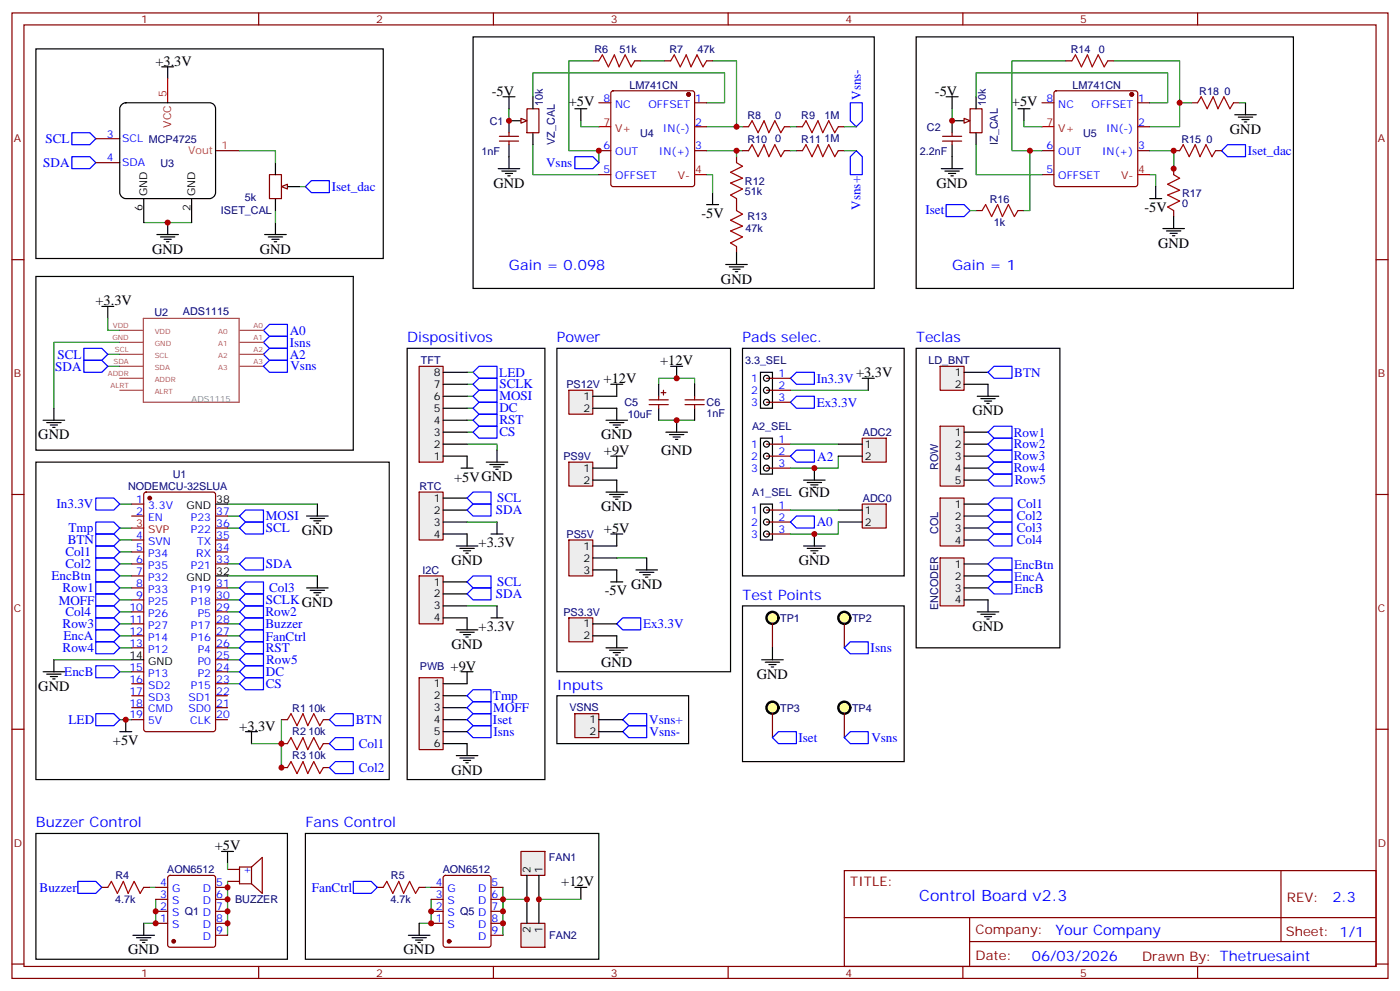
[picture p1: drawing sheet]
<svg xmlns="http://www.w3.org/2000/svg" width="412mm" height="292mm" viewBox="0 0 412 292" stroke-linecap="round" stroke-linejoin="round" font-family="sans-serif">
<g fill="none" stroke="#870000" stroke-width=".35">
<path d="M3.5 3.8h405.4v284.3h-405.4zM7.1 7.3h398.2v277.3h-398.2zM76.2 3.8v3.5M145.3 3.8v3.5M214.5 3.8v3.5M283.6 3.8v3.5M352.8 3.8v3.5M3.5 76.5h3.6M405.3 76.5h3.6M3.5 145.6h3.6M405.3 145.6h3.6M3.5 214.8h3.6"/>
<path d="M82.9 219h1.8M95.2 219h1.8M405.3 214.8h3.6M82.9 226.1h1.8M95.2 226.1h1.8M248.7 256.4h156.6v28.2h-156.6zM377.3 256.4v20.9M248.7 270.2h156.5M285.6 277.3h119.6M285.6 270.2v14.2M3.5 283.9h3.6M76.2 284.6v3.5"/>
<path d="M145.3 284.6v3.5M214.5 284.6v3.5M283.6 284.6v3.5M352.8 284.6v3.5M405.3 283.9h3.6"/>
</g>
<path d="M90 55l1.7-1.8h5.3v3.5h-5.3zM361.6 42.6h5.3v3.5h-5.3l-1.8-1.7zM278.7 60.3h5.3l1.8 1.7-1.8 1.8h-5.3zM139.3 169.6h5.3v3.5h-5.3l-1.7-1.7zM139.3 173.1h5.3v3.6h-5.3l-1.7-1.8zM98.8 217.2h5.3v3.6h-5.3l-1.8-1.8zM98.8 224.3h5.3v3.5h-5.3l-1.8-1.7z" fill="none" stroke="#00f" stroke-width=".35"/>
<path d="M328.1 17.9h19.4v19.4h-8.8" fill="none" stroke="#008700" stroke-width=".35"/>
<path d="M84.7 219l1-1.8 1.8 3.6 1.8-3.6 1.4 3.6 1.7-3.6 1.8 3.6 1-1.8M84.7 226.1l1-1.8 1.8 3.5 1.8-3.5 1.4 3.5 1.7-3.5 1.8 3.5 1-1.7" fill="none" stroke="#a10000" stroke-width=".35"/>
<path d="M134.4 185.5h6.4M135.5 186.2h4.2M136.5 186.9h2.1M137.2 187.6h.7M137.6 182v3.5" fill="none" stroke="#000" stroke-width=".35"/>
<path d="M123.5 169.6h7v14.1h-7z" fill="#ededed" stroke="#870000" stroke-width=".35"/>
<g fill="none" stroke="#000" stroke-width=".35">
<path d="M224 109.6h3.5v10.6h-3.5zM254 111.4h3.5M255.8 111.4v3.5M144.6 157.3h3.6M146.4 153.7v3.6M130.5 171.4h7.1M130.5 174.9h7.1M130.5 178.4h7.1M146.4 178.4v3.6M130.5 182h7.1M144.6 182h3.6M178.5 190.8h6.4"/>
<path d="M179.6 191.5h4.2M180.6 192.2h2.1M181.3 192.9h.7M181.7 187.3v3.5"/>
<circle cx="225.8" cy="118.5" r=".88"/>
<circle cx="225.8" cy="111.4" r=".88"/>
<circle cx="225.8" cy="114.9" r=".88"/>
</g>
<path d="M232.8 114.9h23M35.3 148.4h3.5M137.6 178.4h8.8M35.3 211.9h3.5" fill="none" stroke="#008700" stroke-width=".35"/>
<path d="M232.8 118.5l1.8-1.8h5.3v3.5h-5.3zM232.8 111.4l1.8-1.8h5.3v3.6h-5.3zM28.2 146.7h5.3l1.8 1.7-1.8 1.8h-5.3zM183.4 182h5.3v3.5h-5.3l-1.7-1.8z" fill="none" stroke="#00f" stroke-width=".35"/>
<path d="M225.8 111.4h7M225.8 114.9h7M225.8 118.5h7" fill="none" stroke="#870000" stroke-width=".35"/>
<path d="M167.6 182h7v7h-7z" fill="#ededed" stroke="#870000" stroke-width=".35"/>
<path d="M174.6 183.7h7.1M174.6 187.3h7.1" fill="none" stroke="#000" stroke-width=".35"/>
<path d="M139.3 109.6l1.8-1.7h5.3v3.5h-5.3zM28.2 174.9h5.3l1.8 1.8-1.8 1.7h-5.3zM28.2 210.2h5.3l1.8 1.7-1.8 1.8h-5.3z" fill="none" stroke="#00f" stroke-width=".35"/>
<path d="M137.6 109.6h1.7M137.6 113.2h1.7M137.6 116.7h1.7M137.6 130.8h8.8v1.8M137.6 120.2h1.7M137.6 123.8h1.7M137.6 127.3h1.7" fill="none" stroke="#008700" stroke-width=".35"/>
<path d="M123.5 107.9h7v28.2h-7z" fill="#ededed" stroke="#870000" stroke-width=".35"/>
<path d="M130.5 116.7h7.1M130.5 113.2h7.1M130.5 109.6h7.1M130.5 134.3h7.1M130.5 130.8h7.1M130.5 127.3h7.1M130.5 123.8h7.1M130.5 120.2h7.1" fill="none" stroke="#000" stroke-width=".35"/>
<path d="M276.9 107.9h7.1v7h-7.1z" fill="#ededed" stroke="#870000" stroke-width=".35"/>
<path d="M284 109.6h7M284 113.2h7" fill="none" stroke="#000" stroke-width=".35"/>
<path d="M254 148.4h7.1v7.1h-7.1z" fill="#ededed" stroke="#870000" stroke-width=".35"/>
<path d="M246.9 150.2h7.1M246.9 153.7h7.1" fill="none" stroke="#000" stroke-width=".35"/>
<path d="M181.7 164.3h8.8" fill="none" stroke="#008700" stroke-width=".35"/>
<path d="M167.6 136.1h7v7.1h-7z" fill="#ededed" stroke="#870000" stroke-width=".35"/>
<path d="M174.6 137.9h7.1M174.6 141.4h7.1" fill="none" stroke="#000" stroke-width=".35"/>
<path d="M167.6 159h7v10.6h-7z" fill="#ededed" stroke="#870000" stroke-width=".35"/>
<path d="M174.6 160.8h7.1M174.6 164.3h7.1M174.6 167.9h7.1" fill="none" stroke="#000" stroke-width=".35"/>
<path d="M137.6 153.7h8.8" fill="none" stroke="#008700" stroke-width=".35"/>
<path d="M276.9 146.7h7.1v14.1h-7.1z" fill="#ededed" stroke="#870000" stroke-width=".35"/>
<path d="M284 148.4h7M284 152h7M284 155.5h7M284 159h7" fill="none" stroke="#000" stroke-width=".35"/>
<path d="M123.5 144.9h7v14.1h-7z" fill="#ededed" stroke="#870000" stroke-width=".35"/>
<path d="M130.5 146.7h7.1M130.5 150.2h7.1M130.5 153.7h7.1M130.5 157.3h7.1" fill="none" stroke="#000" stroke-width=".35"/>
<path d="M276.9 164.3h7.1v14.1h-7.1z" fill="#ededed" stroke="#870000" stroke-width=".35"/>
<path d="M284 166.1h7M284 169.6h7M284 173.1h7M284 176.7h7" fill="none" stroke="#000" stroke-width=".35"/>
<path d="M276.9 125.5h7.1v17.7h-7.1z" fill="#ededed" stroke="#870000" stroke-width=".35"/>
<g fill="none" stroke="#000" stroke-width=".35">
<path d="M149.9 35.6v3.5M284 35.6h-3.5v3.5M287.5 28.5v3.5M287.5 39.1v3.5M149.9 42.6v3.5M280.5 42.6v3.5M224 129h3.5v10.6h-3.5zM284 127.3h7M284 130.8h7M284 134.3h7M284 137.9h7M224 148.4h3.5v10.6h-3.5z"/>
<path d="M284 141.4h7"/>
<circle cx="225.8" cy="134.3" r=".88"/>
<circle cx="225.8" cy="130.8" r=".88"/>
<circle cx="225.8" cy="137.9" r=".88"/>
<circle cx="225.8" cy="150.2" r=".88"/>
<circle cx="225.8" cy="157.3" r=".88"/>
<circle cx="225.8" cy="153.7" r=".88"/>
</g>
<g fill="none" stroke="#870000" stroke-width=".35">
<path d="M149.9 39.1v1M280.5 39.1v1M285.8 32h3.5v7.1h-3.5zM306.9 30.3h3.5M310.7 26.9l.4-.2h23.3l.5 .2 .2 .5v26.9l-.2 .5-.5 .2h-23.3l-.4-.3-.3-.4v-26.9zM335.1 30.3h3.6M335.1 37.3h3.6M147.1 41.6h5.7M147.1 40.1h5.7M149.9 41.6v1M277.6 41.6h5.7M277.6 40.1h5.7"/>
<path d="M280.5 41.6v1M306.9 44.4h3.5M306.9 51.4h3.5M335.1 44.4h3.6M225.8 130.8h7M225.8 134.3h7M225.8 137.9h7M225.8 150.2h7M225.8 153.7h7M225.8 157.3h7"/>
</g>
<path d="M338.7 51.4h1.7v3.6M232.8 130.8h14.1M232.8 150.2h14.1" fill="none" stroke="#008700" stroke-width=".35"/>
<circle cx="333.4" cy="27.8" r=".53" fill="#870000" stroke="#870000" stroke-width=".35"/>
<path d="M306.9 37.3h3.5M335.1 51.4h3.6" fill="none" stroke="#f00" stroke-width=".35"/>
<path d="M284 34.9l1.8 .7-1.8 .7z" fill="#f0f0f0" stroke="#870000" stroke-width=".35"/>
<g fill="none" stroke="#008700" stroke-width=".35">
<path d="M188.7 17.9h7.1M209.9 17.9h7.1v19.4h1.7M314 17.9h-15.9v26.5h8.8M208.1 37.3h8.9M280.5 32v3.6M287.5 28.5v-7.1h56.5v8.9h-5.3M301.6 35.6v1.7h5.3M88.2 55h1.8M208.1 44.4h10.6M287.5 42.6v8.8h19.4M338.7 44.4h7v5.3M246.9 134.3v3.6h-14.1"/>
<path d="M35.3 155.5h3.5M246.9 153.7v3.6h-14.1M35.3 169.6h3.5M35.3 173.1h3.5M35.3 166.1h3.5M35.3 162.6h3.5M67 169.6h26.5M67 173.1h3.6M15.9 194.3h22.9M35.3 190.8h3.5M35.3 183.7h3.5M35.3 180.2h3.5"/>
<path d="M35.3 187.3h3.5M35.3 197.8h3.5M67 194.3h3.6M67 180.2h3.6M67 254.3v1.7M67 259.6v15.8M44.1 261.3h1.8M45.9 264.9v7h-3.6"/>
</g>
<g fill="none" stroke="#000" stroke-width=".35">
<path d="M269.9 10.9h111.1v74h-111.1zM278.7 28.5h3.5M280.5 28.5v3.5M299.9 32h3.5M301.6 32v3.6M146.8 49.7h6.3M147.8 50.4h4.2M148.9 51.1h2.1M149.6 51.8h.7M149.9 46.1v3.6M277.3 49.7h6.3M278.3 50.4h4.3"/>
<path d="M279.4 51.1h2.1M280.1 51.8h.7M280.5 46.1v3.6M338.7 58.5h3.5M340.4 55v3.5M287.9 116.7h6.3M288.9 117.4h4.3M290 118.1h2.1M290.7 118.8h.7M291 113.2v3.5M10.6 136.1h104.1v93.5h-104.1zM239.9 137.9v3.5"/>
<path d="M236.7 141.4h6.4M237.8 142.1h4.2M238.8 142.8h2.1M239.5 143.5h.7M239.9 157.3v3.5M90.3 173.1h6.4M91.4 173.8h4.2M92.4 174.6h2.1M93.1 175.3h.7M93.5 169.6v3.5M236.7 160.8h6.4M237.8 161.5h4.2"/>
<path d="M238.8 162.2h2.1M239.5 162.9h.7M12.7 197.8h6.3M13.8 198.5h4.2M14.8 199.2h2.1M15.5 200h.7M15.9 194.3v3.5M35.3 215.5h3.5M37 211.9v3.6M10.6 245.5h74.1v37h-74.1zM65.3 250.8h3.5M67 250.8v3.5"/>
<path d="M39.2 275.4h6.3M40.2 276.2h4.2M41.3 276.9h2.1M42 277.6h.7M42.3 271.9v3.5"/>
</g>
<path d="M176.4 17.9l1-1.7 1.8 3.5 1.8-3.5 1.4 3.5 1.7-3.5 1.8 3.5 1.1-1.8M197.6 17.9l1-1.7 1.8 3.5 1.7-3.5 1.5 3.5 1.7-3.5 1.8 3.5 1-1.8M315.7 17.9l1.1-1.7 1.8 3.5 1.7-3.5 1.4 3.5 1.8-3.5 1.8 3.5 1-1.8M220.5 37.3l1-1.7 1.8 3.5 1.8-3.5 1.4 3.5 1.7-3.5 1.8 3.5 1.1-1.8M217 47.9l1.7 1.1-3.5 1.7 3.5 1.8-3.5 1.4 3.5 1.8-3.5 1.7 1.8 1.1M220.5 44.4l1-1.8 1.8 3.5 1.8-3.5 1.4 3.5 1.7-3.5 1.8 3.5 1.1-1.7M347.5 44.4l1-1.8 1.8 3.5 1.8-3.5 1.4 3.5 1.7-3.5 1.8 3.5 1.1-1.7M217 62l1.7 1.1-3.5 1.7 3.5 1.8-3.5 1.4 3.5 1.8-3.5 1.7 1.8 1.1M31.7 261.3l1.1-1.7 1.8 3.5 1.7-3.5 1.4 3.5 1.8-3.5 1.8 3.5 1-1.8" fill="none" stroke="#a10000" stroke-width=".35"/>
<g fill="none" stroke="#870000" stroke-width=".35">
<path d="M174.6 17.9h1.8M187 17.9h1.7M195.8 17.9h1.8M208.1 17.9h1.8M314 17.9h1.7M326.3 17.9h1.8M218.7 37.3h1.8M231.1 37.3h1.7M217 46.1v1.8M217 58.5v3.5M218.7 44.4h1.8M231.1 44.4h1.7"/>
<path d="M345.7 44.4h1.8M358.1 44.4h1.7M217 72.6v1.8M49.6 258l.5-.2h12.7l.6 .4 .1 20.1-.5 .6-12.9 .1-.7-.5v-20zM67 259.6h3.6M67 256h3.6M74.1 255.3h-3.5v5h3.5M74.1 255.3v5M74.1 255.3l3.2-2.8v10.6l-3.2-2.8M30 261.3h1.7M42.3 261.3h1.8M45.9 271.9h3.5"/>
<path d="M45.9 268.4h3.5M45.9 264.9h3.5M45.9 261.3h3.5M63.5 271.9h3.5M63.5 268.4h3.5M63.5 264.9h3.5M63.5 261.3h3.5M63.5 275.4h3.5"/>
</g>
<g fill="none" stroke="#00f" stroke-width=".35">
<path d="M77.6 97.3l1.8-1.8h5.3v3.6h-5.3zM77.6 104.4l1.8-1.8h5.3v3.5h-5.3zM77.6 100.8l1.8-1.7h5.3v3.5h-5.3zM141.1 118.5h5.3v3.5h-5.3l-1.8-1.8zM291 109.6l1.8-1.7h5.3v3.5h-5.3zM141.1 122h5.3v3.5h-5.3l-1.8-1.7zM141.1 125.5h5.3v3.5h-5.3l-1.8-1.7zM232.8 134.3l1.8-1.7h5.3v3.5h-5.3zM291 137.9l1.8-1.8h5.3v3.5h-5.3zM291 127.3l1.8-1.8h5.3v3.5h-5.3zM292.8 139.6h5.3v3.6h-5.3l-1.8-1.8zM292.8 132.6h5.3v3.5h-5.3l-1.8-1.8z"/>
<path d="M292.8 129h5.3v3.6h-5.3l-1.8-1.8zM232.8 153.7l1.8-1.7h5.3v3.5h-5.3zM291 159l1.8-1.7h5.3v3.5h-5.3zM291 152l1.8-1.8h5.3v3.5h-5.3zM292.8 153.7h5.3v3.6h-5.3l-1.8-1.8zM292.8 146.7h5.3v3.5h-5.3l-1.8-1.8zM28.2 178.4h5.3l1.8 1.8-1.8 1.8h-5.3zM28.2 164.3h5.3l1.8 1.8-1.8 1.8h-5.3zM28.2 160.8h5.3l1.8 1.8-1.8 1.7h-5.3zM28.2 171.4h5.3l1.8 1.7-1.8 1.8h-5.3zM28.2 167.9h5.3l1.8 1.7-1.8 1.8h-5.3zM70.6 173.1l1.7-1.7h5.3v3.5h-5.3z"/>
<path d="M72.3 178.4h5.3v3.6h-5.3l-1.7-1.8zM291 166.1l1.8-1.8h5.3v3.6h-5.3zM291 169.6l1.8-1.7h5.3v3.5h-5.3zM291 173.1l1.8-1.7h5.3v3.5h-5.3zM28.2 189h5.3l1.8 1.8-1.8 1.7h-5.3zM28.2 182h5.3l1.8 1.7-1.8 1.8h-5.3zM28.2 185.5h5.3l1.8 1.8-1.8 1.7h-5.3zM28.2 196.1h5.3l1.8 1.7-1.8 1.8h-5.3zM70.6 187.3l1.7-1.8h5.3v3.5h-5.3zM72.3 192.5h5.3v3.6h-5.3l-1.7-1.8zM137.6 215.5l1.7-1.8h5.3v3.5h-5.3zM22.9 259.6h5.3l1.8 1.7-1.8 1.8h-5.3z"/>
</g>
<circle cx="51.2" cy="277.2" r=".53" fill="#870000" stroke="#870000" stroke-width=".35"/>
<path d="M123.5 199.6h7v21.2h-7z" fill="#ededed" stroke="#870000" stroke-width=".35"/>
<g fill="none" stroke="#000" stroke-width=".35">
<path d="M139.3 10.9h118.2v74h-118.2zM148.2 28.5h3.5M149.9 28.5v3.5M149.9 35.6h3.6M157 28.5v3.5M157 39.1v3.5M169.3 32h3.6M171.1 32v3.6M209.9 56.7v3.6M208.1 60.3h3.6M213.8 77.9h6.3M214.8 78.6h4.3"/>
<path d="M215.9 79.3h2.1M217 74.4v3.5M216.6 80h.7M135.8 197.8h3.5M137.6 197.8v3.6h-7.1M130.5 204.9h7.1M130.5 208.4h7.1M130.5 211.9h7.1M130.5 215.5h7.1M130.5 219h7.1v3.5M134.4 222.5h6.4M135.5 223.2h4.2"/>
<path d="M136.5 223.9h2.1M137.2 224.6h.7"/>
</g>
<path d="M169.3 46.1h5.3l1.8 1.8-1.8 1.8h-5.3zM137.6 204.9l1.7-1.8h5.3v3.6h-5.3zM139.3 210.2h5.3v3.5h-5.3l-1.7-1.8z" fill="none" stroke="#00f" stroke-width=".35"/>
<path d="M174.6 17.9h-7v26.5h8.8v3.5M149.9 32v3.6M157 28.5v-7.1h56.4v8.9h-5.3M157 42.6v8.8h19.4" fill="none" stroke="#008700" stroke-width=".35"/>
<path d="M236.4 37.3l1-1.7 1.8 3.5 1.7-3.5 1.5 3.5 1.7-3.5 1.8 3.5 1-1.8M236.4 44.4l1-1.8 1.8 3.5 1.7-3.5 1.5 3.5 1.7-3.5 1.8 3.5 1-1.7" fill="none" stroke="#a10000" stroke-width=".35"/>
<path d="M155.2 32h3.5v7.1h-3.5zM234.6 37.3h1.8M246.9 37.3h1.8M234.6 44.4h1.8M246.9 44.4h1.8" fill="none" stroke="#870000" stroke-width=".35"/>
<path d="M153.5 34.9l1.7 .7-1.7 .7z" fill="#f0f0f0" stroke="#870000" stroke-width=".35"/>
<g fill="#870000" stroke="#870000" stroke-width=".35">
<circle cx="202.8" cy="27.8" r=".53"/>
<circle cx="44.1" cy="146.7" r=".53"/>
</g>
<g fill="none" stroke="#870000" stroke-width=".35">
<path d="M176.4 30.3h3.5M180.2 26.9l.4-.2h23.3l.5 .2 .2 .5v26.9l-.2 .5-.5 .2h-23.3l-.5-.3-.2-.4v-26.9zM204.6 30.3h3.5M204.6 37.3h3.5M79.4 51.4h3.5v7.1h-3.5zM176.4 44.4h3.5M176.4 51.4h3.5M204.6 44.4h3.5M38.8 148.4h3.5M38.8 152h3.5M38.8 159h3.5M42.6 145.1l.4-.2h19.8l.6 .5 .1 69.4-.5 .6-20 .1-.6-.5-.1-69.4z"/>
<path d="M63.5 152h3.5M63.5 159h3.5M63.5 155.5h3.5M38.8 162.6h3.5M38.8 166.1h3.5M38.8 169.6h3.5M38.8 173.1h3.5M38.8 176.7h3.5M63.5 162.6h3.5M63.5 166.1h3.5M63.5 173.1h3.5M63.5 176.7h3.5"/>
<path d="M38.8 180.2h3.5M38.8 183.7h3.5M38.8 187.3h3.5M38.8 190.8h3.5M38.8 197.8h3.5M63.5 180.2h3.5M63.5 183.7h3.5M63.5 187.3h3.5M63.5 190.8h3.5M63.5 197.8h3.5M63.5 194.3h3.5M38.8 201.4h3.5"/>
<path d="M38.8 204.9h3.5M38.8 208.4h3.5M38.8 211.9h3.5M63.5 201.4h3.5M63.5 204.9h3.5M63.5 208.4h3.5M63.5 211.9h3.5"/>
</g>
<path d="M176.4 37.3h3.5M204.6 51.4h3.5M38.8 155.5h3.5" fill="none" stroke="#f00" stroke-width=".35"/>
<g fill="none" stroke="#008700" stroke-width=".35">
<path d="M208.1 51.4h1.8v5.3M217 44.4v1.7M81.1 62v3.5M31.7 93.8v3.5h3.6M31.7 104.4h3.6M35.3 100.8h-19.4v19.4M67 148.4h26.5M67 155.5h3.6M67 152h3.6M67 166.1h3.6M67 176.7h3.6M67 183.7h3.6"/>
<path d="M67 197.8h3.6M67 190.8h3.6M67 201.4h3.6"/>
</g>
<g fill="none" stroke="#000" stroke-width=".35">
<path d="M10.6 14.4h102.3v61.7h-102.3zM47.6 19.7h3.6M49.4 19.7v3.5M81.1 47.9v3.5M81.1 58.5v3.5M84.7 55h3.5M46.2 69.1h6.4M47.3 69.8h4.2M48.3 70.5h2.1M49 71.2h.7M49.4 65.5v3.6M78 69.1h6.3"/>
<path d="M79 69.8h4.3M80.1 70.5h2.1M80.8 71.2h.7M81.1 65.5v3.6M10.6 81.4h93.5v51.2h-93.5zM30 90.2h3.5M31.7 90.2v3.6M12.7 123.8h6.3M13.8 124.5h4.2M14.8 125.2h2.1M15.5 125.9h.7M15.9 120.2v3.6"/>
<path d="M135.8 137.9h3.5M137.6 134.3v3.6M143.2 136.1h6.4M144.3 136.8h4.2M145.3 137.5h2.2M146 138.2h.8M146.4 132.6v3.5M179.9 134.3h3.5M181.7 134.3v3.6M63.5 148.4h3.5M90.3 152h6.4M91.4 152.7h4.2"/>
<path d="M92.4 153.4h2.1M93.1 154.1h.7M93.5 148.4v3.6M137.6 157.3v3.5M178.5 144.9h6.4M179.6 145.6h4.2M179.9 157.3h3.5M180.6 146.3h2.1M181.3 147h.7M181.7 141.4v3.5M181.7 157.3v3.5M63.5 169.6h3.5"/>
<path d="M134.4 160.8h6.4M135.5 161.5h4.2M136.5 162.2h2.1M137.2 162.9h.7M179.9 171.4h3.5M181.7 167.9v3.5M187.3 167.9h6.4M188.4 168.6h4.2M189.4 169.3h2.2M190.1 170h.8M190.5 164.3v3.6M291 176.7v3.5"/>
<path d="M38.8 194.3h3.5M287.9 180.2h6.3M288.9 180.9h4.3M290 181.6h2.1M290.7 182.3h.7"/>
</g>
<g fill="none" stroke="#00f" stroke-width=".35">
<path d="M141.1 111.4h5.3v3.5h-5.3l-1.8-1.7zM141.1 114.9h5.3v3.6h-5.3l-1.8-1.8zM28.2 157.3h5.3l1.8 1.7-1.8 1.8h-5.3zM28.2 153.7h5.3l1.8 1.8-1.8 1.8h-5.3zM72.3 153.7h5.3v3.6h-5.3l-1.7-1.8zM72.3 150.2h5.3v3.5h-5.3l-1.7-1.7zM139.3 148.4h5.3v3.6h-5.3l-1.7-1.8zM139.3 144.9h5.3v3.5h-5.3l-1.7-1.7zM70.6 166.1l1.7-1.8h5.3v3.6h-5.3zM70.6 176.7l1.7-1.8h5.3v3.5h-5.3zM70.6 183.7l1.7-1.7h5.3v3.5h-5.3zM70.6 197.8l1.7-1.7h5.3v3.5h-5.3z"/>
<path d="M72.3 189h5.3v3.5h-5.3l-1.7-1.7zM70.6 201.4l1.7-1.8h5.3v3.5h-5.3z"/>
</g>
<path d="M82.9 55l1.8-.7v1.4z" fill="#f0f0f0" stroke="#870000" stroke-width=".35"/>
<path d="M70.6 44.4h10.5v3.5M42.3 65.5h14.1M31.7 107.9h3.6" fill="none" stroke="#008700" stroke-width=".35"/>
<path d="M21.2 39.1h5.3l1.7 1.8-1.7 1.7h-5.3zM21.2 46.1h5.3l1.7 1.8-1.7 1.8h-5.3zM24.7 106.1h5.3l1.7 1.8-1.7 1.7h-5.3zM24.7 102.6h5.3l1.7 1.8-1.7 1.7h-5.3zM77.6 107.9l1.8-1.8h5.3v3.5h-5.3z" fill="none" stroke="#00f" stroke-width=".35"/>
<path d="M28.2 47.9h7.1M28.2 40.9h7.1M63.5 44.4h7.1" fill="none" stroke="#870000" stroke-width=".35"/>
<path d="M35.9 30.8l1.1-.5h24.7a1.76 1.76 0 0 1 1.8 1.7v24.7a1.89 1.89 0 0 1-1.8 1.8h-24.7a1.89 1.89 0 0 1-1.7-1.8v-24.7zM42.3 58.5v7M56.4 58.5v7" fill="none" stroke="#000" stroke-width=".35"/>
<path d="M49.4 23.2v7.1" fill="none" stroke="#f00" stroke-width=".35"/>
<path d="M35.3 97.3h6.9M42.2 93.8h28.2v24.7h-28.2zM70.7 97.3h6.9M35.3 100.8h6.9M35.3 104.4h6.9M35.3 107.9h6.9M35.3 111.4h6.9M35.3 114.9h6.9M70.7 100.8h6.9M70.7 104.4h6.9M70.7 107.9h6.9" fill="none" stroke="#a64a4a" stroke-width=".35"/>
<path d="M254 129h7.1v7.1h-7.1z" fill="#ededed" stroke="#870000" stroke-width=".35"/>
<path d="M119.9 102.6h40.6v127h-40.6zM164 102.6h51.2v95.2h-51.2zM218.7 102.6h47.6v67h-47.6zM269.9 102.6h42.3v88.2h-42.3zM246.9 130.8h7.1M246.9 134.3h7.1" fill="none" stroke="#000" stroke-width=".35"/>
<path d="M171.1 35.6v1.7h5.3" fill="none" stroke="#008700" stroke-width=".35"/>
<circle cx="227.5" cy="208.4" r="1.76" fill="#ff9" stroke="#000" stroke-width=".71"/>
<path d="M227.5 210.2v7" fill="none" stroke="#870000" stroke-width=".35"/>
<circle cx="248.7" cy="182" r="1.76" fill="#ff9" stroke="#000" stroke-width=".71"/>
<path d="M248.7 183.7v7.1" fill="none" stroke="#870000" stroke-width=".35"/>
<path d="M248.7 190.8l1.8-1.8h5.3v3.5h-5.3zM227.5 217.2l1.8-1.7h5.3v3.5h-5.3z" fill="none" stroke="#00f" stroke-width=".35"/>
<circle cx="227.5" cy="182" r="1.76" fill="#ff9" stroke="#000" stroke-width=".71"/>
<path d="M227.5 183.7v7.1" fill="none" stroke="#870000" stroke-width=".35"/>
<path d="M224.4 194.3h6.3M225.4 195h4.3M226.5 195.7h2.1M227.2 196.4h.7M227.5 190.8v3.5" fill="none" stroke="#000" stroke-width=".35"/>
<circle cx="248.7" cy="208.4" r="1.76" fill="#ff9" stroke="#000" stroke-width=".71"/>
<path d="M248.7 210.2v7" fill="none" stroke="#870000" stroke-width=".35"/>
<path d="M250.5 30.3h3.5v5.3l-1.8 1.7-1.7-1.7zM252.2 44.4l1.8 1.7v5.3h-3.5v-5.3zM183.4 215.5l1.8-1.8h5.3v3.5h-5.3zM185.2 210.2h5.3v3.5h-5.3l-1.8-1.8zM248.7 217.2l1.8-1.7h5.3v3.5h-5.3z" fill="none" stroke="#00f" stroke-width=".35"/>
<path d="M218.7 178.4h47.6v45.9h-47.6zM164 204.9h38.8v14.1h-38.8z" fill="none" stroke="#000" stroke-width=".35"/>
<path d="M232.8 37.3h1.8M248.7 37.3h3.5M232.8 44.4h1.8M248.7 44.4h3.5" fill="none" stroke="#008700" stroke-width=".35"/>
<path d="M169.3 210.2h7.1v7h-7.1z" fill="#ededed" stroke="#870000" stroke-width=".35"/>
<path d="M179.9 113.2h3.5M181.7 113.2v3.5M178.5 123.8h6.4M179.6 124.5h4.2M180.6 125.2h2.1M181.3 125.9h.7M181.7 120.2v3.6M176.4 211.9h7M176.4 215.5h7" fill="none" stroke="#000" stroke-width=".35"/>
<path d="M167.6 114.9h7v7.1h-7z" fill="#ededed" stroke="#870000" stroke-width=".35"/>
<g fill="none" stroke="#000" stroke-width=".35">
<path d="M174.6 116.7h7.1M194 113.2v3.5M197.6 107.9h3.5M199.3 107.9v3.5M204.6 113.2v3.5M174.6 120.2h7.1M194 120.2v3.6M196.1 127.3h6.4M197.2 128h4.2M198.3 128.7h2.1M199 129.4h.7M199.3 123.8v3.5"/>
<path d="M204.6 120.2v3.6M90 245.5h86.4v37h-86.4zM120.3 275.4h6.3M121.4 276.2h4.2M122.4 276.9h2.1M123.1 277.6h.7M123.5 271.9v3.5"/>
</g>
<path d="M194 113.2v-1.8h10.6v1.8M194 123.8h10.6M35.3 159h3.5M35.3 176.7h3.5M67 187.3h3.6M82.9 211.9v14.2M125.2 261.3h1.8M127 264.9v7h-3.5M148.2 261.3v7.1M148.2 268.4v7M155.2 264.9h-7v3.5" fill="none" stroke="#008700" stroke-width=".35"/>
<path d="M98.8 210.2h5.3v3.5h-5.3l-1.8-1.8zM137.6 208.4l1.7-1.7h5.3v3.5h-5.3zM104.1 259.6h5.3l1.7 1.7-1.7 1.8h-5.3z" fill="none" stroke="#00f" stroke-width=".35"/>
<path d="M84.7 211.9l1-1.7 1.8 3.5 1.8-3.5 1.4 3.5 1.7-3.5 1.8 3.5 1-1.8M112.9 261.3l1-1.7 1.8 3.5 1.8-3.5 1.4 3.5 1.7-3.5 1.8 3.5 1.1-1.8" fill="none" stroke="#a10000" stroke-width=".35"/>
<g fill="none" stroke="#870000" stroke-width=".35">
<path d="M191.2 117.8h5.6M191.2 119.2h5.6M194 116.7v1.1M194 119.2v1M194.7 115.6h1.4M195.4 114.9v1.4M201.8 117.8h5.6M201.8 119.2h5.6M204.6 116.7v1.1M204.6 119.2v1M82.9 211.9h1.8M95.2 211.9h1.8"/>
<path d="M130.8 258l.4-.2h12.7l.7 .4v20.1l-.4 .6-13 .1-.6-.5-.1-20zM111.1 261.3h1.8M123.5 261.3h1.7M127 271.9h3.5M127 268.4h3.5M127 264.9h3.5M127 261.3h3.5M144.6 271.9h3.6M144.6 268.4h3.6M144.6 264.9h3.6M144.6 261.3h3.6M144.6 275.4h3.6"/>
</g>
<circle cx="132.3" cy="277.2" r=".53" fill="#870000" stroke="#870000" stroke-width=".35"/>
<path d="M153.5 271.9h7v7.1h-7z" fill="#ededed" stroke="#870000" stroke-width=".35"/>
<path d="M155.2 264.9v7M158.7 264.9v7" fill="none" stroke="#000" stroke-width=".35"/>
<path d="M153.5 250.8h7v7h-7z" fill="#ededed" stroke="#870000" stroke-width=".35"/>
<g fill="none" stroke="#000" stroke-width=".35">
<path d="M363.7 33.8h6.4M364.8 34.5h4.2M365.8 35.2h2.1M366.5 35.9h.7M366.9 30.3v3.5M342.5 67.3h6.4M343.6 68h4.2M344.7 68.7h2.1M345.4 69.4h.7M345.7 63.8v3.5M72.3 215.5h3.5M74.1 215.5v3.5"/>
<path d="M155.2 257.8v7.1M158.7 257.8v7.1M169.3 261.3h3.6M171.1 261.3v3.6"/>
</g>
<path d="M347.5 30.3h3.5M365.1 30.3h1.8M303.4 44.4v17.6h-1.8M345.7 44.4v5.3M285.8 62h1.7M74.1 219h8.8v7.1M158.7 264.9h12.4" fill="none" stroke="#008700" stroke-width=".35"/>
<path d="M352.8 30.3l1-1.8 1.8 3.5 1.8-3.5 1.4 3.5 1.7-3.5 1.8 3.5 1.1-1.7M345.7 51.4l1.8 1.1-3.5 1.8 3.5 1.7-3.5 1.4 3.5 1.8-3.5 1.8 1.7 1M289.3 62l1-1.7 1.8 3.5 1.8-3.5 1.4 3.5 1.7-3.5 1.8 3.5 1.1-1.8" fill="none" stroke="#a10000" stroke-width=".35"/>
<path d="M351 30.3h1.8M363.4 30.3h1.7M345.7 49.7v1.7M287.5 62h1.8M299.9 62h1.7M345.7 62v1.8" fill="none" stroke="#870000" stroke-width=".35"/>
<g fill="#c00">
<circle cx="239.9" cy="157.3" r=".88"/>
<circle cx="176.4" cy="44.4" r=".88"/>
<circle cx="149.9" cy="35.6" r=".88"/>
<circle cx="280.5" cy="35.6" r=".88"/>
<circle cx="67" cy="271.9" r=".88"/>
<circle cx="67" cy="268.4" r=".88"/>
<circle cx="67" cy="264.9" r=".88"/>
<circle cx="45.9" cy="268.4" r=".88"/>
<circle cx="45.9" cy="271.9" r=".88"/>
<circle cx="67" cy="261.3" r=".88"/>
<circle cx="217" cy="44.4" r=".88"/>
<circle cx="217" cy="37.3" r=".88"/>
<circle cx="49.4" cy="65.5" r=".88"/>
<circle cx="239.9" cy="137.9" r=".88"/>
<circle cx="37" cy="211.9" r=".88"/>
<circle cx="199.3" cy="123.8" r=".88"/>
<circle cx="199.3" cy="111.4" r=".88"/>
<circle cx="148.2" cy="271.9" r=".88"/>
<circle cx="148.2" cy="268.4" r=".88"/>
<circle cx="148.2" cy="264.9" r=".88"/>
<circle cx="127" cy="268.4" r=".88"/>
<circle cx="127" cy="271.9" r=".88"/>
<circle cx="158.8" cy="264.9" r=".88"/>
<circle cx="155.2" cy="264.9" r=".88"/>
<circle cx="303.4" cy="44.4" r=".88"/>
<circle cx="82.9" cy="219" r=".88"/>
<circle cx="82.9" cy="226.1" r=".88"/>
<circle cx="345.7" cy="44.4" r=".88"/>
<circle cx="345.7" cy="49.7" r=".88"/>
<circle cx="347.5" cy="30.3" r=".88"/>
</g>
<text font-size="4.6" fill="#00f" x="270.8" y="265.4">Control Board v2.3</text>
<g font-size="4.2">
<text x="45.8" y="19.3">+3.3V</text>
<text x="144.9" y="28.2">-5V</text>
<text x="275.4" y="28.2">-5V</text>
<text x="167.6" y="31.3">+5V</text>
<text x="298.1" y="31.3">+5V</text>
<text x="362.3" y="39.4">GND</text>
<text x="145.3" y="55.3">GND</text>
<text x="275.9" y="55.3">GND</text>
<text x="206.6" y="64.2">-5V</text>
<text x="337.1" y="62.5">-5V</text>
<text x="44.8" y="74.7">GND</text>
<text x="76.6" y="74.7">GND</text>
<text x="341.1" y="73">GND</text>
<text x="212.4" y="83.5">GND</text>
<text x="28.1" y="89.9">+3.3V</text>
<text x="194.5" y="107.6">+12V</text>
<text x="177.8" y="112.8">+12V</text>
<text x="252.2" y="111.1">+3.3V</text>
<text x="286.5" y="122.3">GND</text>
<text x="11.3" y="129.4">GND</text>
<text x="177.1" y="129.4">GND</text>
<text x="177.9" y="134">+9V</text>
<text x="194.7" y="134">GND</text>
<text x="133.8" y="141.8">+5VGND</text>
<text x="235.3" y="146.3">GND</text>
<text x="177.1" y="150.6">GND</text>
<text x="88.9" y="157.6">GND</text>
<text x="141" y="161.1">+3.3V</text>
<text x="177.9" y="156.9">+5V</text>
<text x="133" y="166.4">GND</text>
<text x="235.3" y="166.4">GND</text>
<text x="185.9" y="173.5">GND</text>
<text x="178.2" y="175.3">-5V</text>
<text x="141" y="185.8">+3.3V</text>
<text x="286.5" y="185.8">GND</text>
<text x="133" y="191.1">GND</text>
<text x="132.7" y="197.5">+9V</text>
<text x="177.1" y="196.4">GND</text>
<text x="11.3" y="203.5">GND</text>
<text x="223" y="200">GND</text>
<text x="70.5" y="215.1">+3.3V</text>
<text x="33.3" y="219.5">+5V</text>
<text x="133" y="228.2">GND</text>
<text x="63.3" y="250.4">+5V</text>
<text x="165.3" y="261">+12V</text>
<text x="37.7" y="281.1">GND</text>
<text x="118.9" y="281.1">GND</text>
</g>
<g font-size="4.2" fill="#00f">
<text x="149.9" y="79.7">Gain = 0.098</text>
<text x="280.5" y="79.7">Gain = 1</text>
<text x="119.9" y="100.8">Dispositivos</text>
<text x="164" y="100.8">Power</text>
<text x="218.7" y="100.8">Pads selec.</text>
<text x="269.9" y="100.8">Teclas</text>
<text x="218.7" y="176.7">Test Points</text>
<text x="164" y="203.1">Inputs</text>
<text x="10.6" y="243.7">Buzzer Control</text>
<text x="90" y="243.7">Fans Control</text>
<text x="392.5" y="265.7">2.3</text>
<text x="310.9" y="275.2">Your Company</text>
<text x="304" y="283">06/03/2026</text>
</g>
<g font-size="3.9" fill="#00f">
<text x="253.6" y="29.4" transform="rotate(-90 253.6 29.4)">Vsns-</text>
<text x="13.4" y="42.1">SCL</text>
<text x="367.6" y="45.7">Iset_dac</text>
<text x="12.7" y="49.2">SDA</text>
<text x="160.9" y="49.1">Vsns</text>
<text x="97.7" y="56.2">Iset_dac</text>
<text x="253.5" y="61.8" transform="rotate(-90 253.5 61.8)">Vsns+</text>
<text x="272.6" y="63.2">Iset</text>
<text x="85.4" y="98.5">A0</text>
<text x="16.9" y="105.6">SCL</text>
<text x="85.4" y="105.7">A2</text>
<text x="85.4" y="102.1">Isns</text>
<text x="16.3" y="109.1">SDA</text>
<text x="85.5" y="109.1">Vsns</text>
<text x="147.1" y="111.1">LED</text>
<text x="240.6" y="112.8">In3.3V</text>
<text x="298.8" y="111">BTN</text>
<text x="147.1" y="114.4">SCLK</text>
<text x="147.1" y="117.9">MOSI</text>
<text x="240.6" y="119.8">Ex3.3V</text>
<text x="147.1" y="125">RST</text>
<text x="147.1" y="121.4">DC</text>
<text x="147.1" y="128.5">CS</text>
<text x="298.6" y="128.6">Row1</text>
<text x="240.7" y="135.7">A2</text>
<text x="298.6" y="135.6">Row3</text>
<text x="298.6" y="132.1">Row2</text>
<text x="298.6" y="139.1">Row4</text>
<text x="298.9" y="142.6">Row5</text>
<text x="16.7" y="149.7">In3.3V</text>
<text x="146.5" y="147.9">SCL</text>
<text x="299.7" y="149.7">Col1</text>
<text x="78.3" y="153.2">MOSI</text>
<text x="146.1" y="151.5">SDA</text>
<text x="240.6" y="155">A0</text>
<text x="299.5" y="153.2">Col2</text>
<text x="19.9" y="160.2">BTN</text>
<text x="20.2" y="156.7">Tmp</text>
<text x="78.3" y="156.8">SCL</text>
<text x="299.5" y="160.3">Col4</text>
<text x="299.5" y="156.7">Col3</text>
<text x="19.3" y="167.3">Col2</text>
<text x="19.3" y="163.8">Col1</text>
<text x="78.3" y="167.4">SDA</text>
<text x="298.7" y="167.4">EncBtn</text>
<text x="15.2" y="170.9">EncBtn</text>
<text x="146.5" y="172.6">SCL</text>
<text x="298.8" y="171">EncA</text>
<text x="17.3" y="178.1">MOFF</text>
<text x="18.4" y="174.3">Row1</text>
<text x="78.3" y="177.9">SCLKGND</text>
<text x="79.2" y="174.4">Col3</text>
<text x="146.1" y="176.1">SDA</text>
<text x="298.8" y="174.5">EncB</text>
<text x="18.4" y="185">Row3</text>
<text x="19.3" y="181.5">Col4</text>
<text x="78.2" y="181.5">Row2</text>
<text x="78.2" y="185">Buzzer</text>
<text x="189.4" y="185.1">Ex3.3V</text>
<text x="18.7" y="188.5">EncA</text>
<text x="78.3" y="192">RST</text>
<text x="78.3" y="188.8">FanCtrl</text>
<text x="18.4" y="192">Row4</text>
<text x="78.4" y="195.5">Row5</text>
<text x="256.5" y="192.1">Isns</text>
<text x="18.9" y="199.1">EncB</text>
<text x="78.3" y="199">DC</text>
<text x="78.3" y="202.6">CS</text>
<text x="145.2" y="206.2">Tmp</text>
<text x="145.3" y="209.6">MOFF</text>
<text x="20.2" y="213.1">LED</text>
<text x="104.8" y="213.3">BTN</text>
<text x="145.2" y="213.3">Iset</text>
<text x="191.2" y="213.3">Vsns+</text>
<text x="105.7" y="220.3">Col1</text>
<text x="145.3" y="216.8">Isns</text>
<text x="191.3" y="216.8">Vsns-</text>
<text x="235.2" y="218.6">Iset</text>
<text x="256.7" y="218.5">Vsns</text>
<text x="105.7" y="227.4">Col2</text>
<text x="11.7" y="262.6">Buzzer</text>
<text x="91.9" y="262.6">FanCtrl</text>
</g>
<g font-size="3.9" fill="#800">
<text x="250.5" y="261">TITLE:</text>
<text x="379.1" y="265.7">REV:</text>
<text x="287.4" y="275.2">Company:</text>
<text x="378.7" y="275.8">Sheet: 1/1</text>
<text x="287.4" y="282.9">Date:</text>
<text x="336.4" y="282.9">Drawn By: Thetruesaint</text>
</g>
<g font-size="3.2" fill="#800">
<text x="41.6" y="6.8">1</text>
<text x="110.8" y="6.8">2</text>
<text x="179.9" y="6.8">3</text>
<text x="249.1" y="6.8">4</text>
<text x="318.2" y="6.8">5</text>
<text x="4.1" y="41.9">A</text>
<text x="405.9" y="41.9">A</text>
<text x="4.1" y="111.1">B</text>
<text x="405.9" y="111.1">B</text>
<text x="4.1" y="180.2">C</text>
<text x="405.9" y="180.2">C</text>
<text x="4.1" y="249.3">D</text>
<text x="405.9" y="249.3">D</text>
<text x="41.6" y="287.6">1</text>
<text x="110.8" y="287.6">2</text>
<text x="179.9" y="287.6">3</text>
<text x="249.1" y="287.6">4</text>
<text x="318.2" y="287.6">5</text>
</g>
<g font-size="3.2" fill="#000080">
<text x="175.1" y="15.5">R6</text>
<text x="182.5" y="15.6">51k</text>
<text x="197.2" y="15.5">R7</text>
<text x="205.5" y="15.5">47k</text>
<text x="315.4" y="15.5">R14</text>
<text x="323.6" y="15.5">0</text>
<text x="185.4" y="26.1">LM741CN</text>
<text x="315.9" y="26.1">LM741CN</text>
<text x="353.3" y="27.9">R18</text>
<text x="360.7" y="27.9">0</text>
<text x="159.9" y="31.2" transform="rotate(-90 159.9 31.2)">10k</text>
<text x="220.1" y="34.9">R8</text>
<text x="228.4" y="34.9">0</text>
<text x="236" y="34.9">R9</text>
<text x="242.9" y="34.9">1M</text>
<text x="290.4" y="31.2" transform="rotate(-90 290.4 31.2)">10k</text>
<text x="144.3" y="36.7">C1</text>
<text x="188.5" y="40.2">U4</text>
<text x="220.1" y="42">R10</text>
<text x="228.4" y="42">0</text>
<text x="236" y="42">R11</text>
<text x="242.9" y="42">1M</text>
<text x="273.1" y="38.4">C2</text>
<text x="319.1" y="40.2">U5</text>
<text x="348" y="42">R15</text>
<text x="355.4" y="42">0</text>
<text x="141.8" y="45.5">1nF</text>
<text x="163.4" y="42.7" transform="rotate(-90 163.4 42.7)">VZ_CAL</text>
<text x="271" y="45.5">2.2nF</text>
<text x="293.9" y="42.7" transform="rotate(-90 293.9 42.7)">IZ_CAL</text>
<text x="47.3" y="49.1">U3</text>
<text x="72.1" y="59.3">5k</text>
<text x="219.4" y="57.5">51k</text>
<text x="219.4" y="54.4">R12</text>
<text x="291.5" y="59.6">R16</text>
<text x="348.2" y="57.9">R17</text>
<text x="65.1" y="63.1">ISET_CAL</text>
<text x="220.1" y="64.9">R13</text>
<text x="348.2" y="61">0</text>
<text x="219.6" y="68.4">47k</text>
<text x="292.8" y="66.7">1k</text>
<text x="45.5" y="93.1">U2</text>
<text x="53.9" y="92.7">ADS1115</text>
<text x="124" y="107.3">TFT</text>
<text x="219.5" y="107.3">3.3_SEL</text>
<text x="273.5" y="107.3">LD_BNT</text>
<text x="166.8" y="114.3">PS12V</text>
<text x="184" y="119.6">C5</text>
<text x="208.1" y="119.6">C6</text>
<text x="185" y="123.2">10uF</text>
<text x="208.1" y="122.8">1nF</text>
<text x="221.5" y="126.7">A2_SEL</text>
<text x="254.2" y="128.4">ADC2</text>
<text x="166" y="135.5">PS9V</text>
<text x="50.9" y="140.8">U1</text>
<text x="276.3" y="138.4" transform="rotate(-90 276.3 138.4)">ROW</text>
<text x="37.7" y="144.3">NODEMCU-32SLUA</text>
<text x="123.6" y="144.3">RTC</text>
<text x="221.6" y="146.1">A1_SEL</text>
<text x="254.2" y="147.8">ADC0</text>
<text x="166.9" y="158.4">PS5V</text>
<text x="276.3" y="157.2" transform="rotate(-90 276.3 157.2)">COL</text>
<text x="124.4" y="169">I2C</text>
<text x="276.3" y="179.7" transform="rotate(-90 276.3 179.7)">ENCODER</text>
<text x="166" y="181.3">PS3.3V</text>
<text x="229.8" y="183.1">TP1</text>
<text x="251" y="183.1">TP2</text>
<text x="123.7" y="197.2">PWB</text>
<text x="86.1" y="209.5">R1</text>
<text x="90.8" y="209.5">10k</text>
<text x="167.7" y="209.5">VSNS</text>
<text x="229.8" y="209.6">TP3</text>
<text x="251" y="209.6">TP4</text>
<text x="86.1" y="216.6">R2</text>
<text x="90.8" y="216.6">10k</text>
<text x="86.1" y="223.7">R3</text>
<text x="90.8" y="223.7">10k</text>
<text x="49.3" y="257.2">AON6512</text>
<text x="130.4" y="257.2">AON6512</text>
<text x="161.7" y="253.7">FAN1</text>
<text x="34" y="258.9">R4</text>
<text x="115.2" y="258.9">R5</text>
<text x="33.9" y="266">4.7k</text>
<text x="69.3" y="266">BUZZER</text>
<text x="115.1" y="266">4.7k</text>
<text x="161.8" y="276.6">FAN2</text>
</g>
<g font-size="3.2" fill="#f00">
<text x="49" y="28.5" transform="rotate(-90 49 28.5)">5</text>
<text x="50.4" y="37.6" transform="rotate(-90 50.4 37.6)">VCC</text>
<text x="177.7" y="37">7</text>
<text x="181.2" y="38.7">V+</text>
<text x="308.3" y="37">7</text>
<text x="311.7" y="38.7">V+</text>
<text x="199.7" y="52.8">V-</text>
<text x="204.8" y="51.1">4</text>
<text x="330.2" y="52.8">V-</text>
<text x="335.3" y="51.1">4</text>
<text x="40.1" y="155.2">3</text>
<text x="43.6" y="156.9">SVP</text>
</g>
<g font-size="3.2" fill="#00f">
<text x="177.7" y="29.9">8</text>
<text x="204.8" y="29.9">1</text>
<text x="308.3" y="29.9">8</text>
<text x="335.3" y="29.9">1</text>
<text x="181.2" y="31.7">NC</text>
<text x="191" y="31.7">OFFSET</text>
<text x="311.7" y="31.7">NC</text>
<text x="321.6" y="31.7">OFFSET</text>
<text x="31.5" y="40.5">3</text>
<text x="36" y="41.9">SCL MCP4725</text>
<text x="195.3" y="38.7">IN(-)</text>
<text x="204.8" y="37">2</text>
<text x="325.8" y="38.7">IN(-)</text>
<text x="335.3" y="37">2</text>
<text x="31.5" y="47.6">4</text>
<text x="177.7" y="44">6</text>
<text x="181.2" y="45.8">OUT</text>
<text x="194.1" y="45.8">IN(+)</text>
<text x="204.8" y="44">3</text>
<text x="308.3" y="44">6</text>
<text x="311.7" y="45.8">OUT</text>
<text x="324.6" y="45.8">IN(+)</text>
<text x="335.3" y="44">3</text>
<text x="36" y="49">SDA</text>
<text x="177.7" y="51.1">5</text>
<text x="181.2" y="52.8">OFFSET</text>
<text x="308.3" y="51.1">5</text>
<text x="311.7" y="52.8">OFFSET</text>
<text x="221.3" y="112.5">1</text>
<text x="229.3" y="111.1">1</text>
<text x="221.3" y="116">2</text>
<text x="221.3" y="119.5">3</text>
<text x="229.3" y="114.6">2</text>
<text x="229.3" y="118.1">3</text>
<text x="221.3" y="131.9">1</text>
<text x="229.3" y="130.5">1</text>
<text x="221.3" y="135.4">2</text>
<text x="229.3" y="134">2</text>
<text x="229.3" y="137.5">3</text>
<text x="221.3" y="138.9">3</text>
<text x="40.1" y="148.1">1</text>
<text x="43.6" y="149.9">3.3V</text>
<text x="229.3" y="149.9">1</text>
<text x="40.1" y="151.6">2</text>
<text x="43.6" y="153.4">EN</text>
<text x="56.2" y="153.4">P23</text>
<text x="63.7" y="155.2">36</text>
<text x="63.7" y="151.6">37</text>
<text x="221.3" y="151.3">1</text>
<text x="221.3" y="154.8">2</text>
<text x="229.3" y="153.4">2</text>
<text x="40.1" y="158.7">4</text>
<text x="43.6" y="160.4">SVN</text>
<text x="56.2" y="156.9">P22</text>
<text x="58.1" y="160.4">TX</text>
<text x="63.7" y="158.7">35</text>
<text x="221.3" y="158.3">3</text>
<text x="229.3" y="156.9">3</text>
<text x="40.1" y="162.2">5</text>
<text x="40.1" y="165.7">6</text>
<text x="43.6" y="164">P34</text>
<text x="43.6" y="167.5">P35</text>
<text x="56.2" y="167.5">P21</text>
<text x="57.8" y="164">RX</text>
<text x="63.7" y="165.7">33</text>
<text x="63.7" y="162.2">34</text>
<text x="40.1" y="169.3">7</text>
<text x="40.1" y="172.8">8</text>
<text x="43.6" y="171">P32</text>
<text x="63.7" y="172.8">31</text>
<text x="38.1" y="179.8">10</text>
<text x="40.1" y="176.3">9</text>
<text x="43.6" y="174.6">P33</text>
<text x="43.6" y="178.1">P25</text>
<text x="56.2" y="178.1">P18</text>
<text x="56.2" y="174.6">P19</text>
<text x="63.7" y="179.8">29</text>
<text x="63.7" y="176.3">30</text>
<text x="38.1" y="183.4">11</text>
<text x="43.6" y="181.6">P26</text>
<text x="43.6" y="185.1">P27</text>
<text x="56.2" y="185.1">P17</text>
<text x="58.3" y="181.6">P5</text>
<text x="63.7" y="183.4">28</text>
<text x="38.1" y="186.9">12</text>
<text x="38.1" y="190.4">13</text>
<text x="43.6" y="188.7">P14</text>
<text x="56.2" y="188.7">P16</text>
<text x="63.7" y="190.4">26</text>
<text x="63.7" y="186.9">27</text>
<text x="38.1" y="197.5">15</text>
<text x="43.6" y="192.2">P12</text>
<text x="58.3" y="195.7">P0</text>
<text x="58.3" y="192.2">P4</text>
<text x="63.7" y="197.5">24</text>
<text x="63.7" y="194">25</text>
<text x="38.1" y="201">16</text>
<text x="43.6" y="199.2">P13</text>
<text x="43.6" y="202.8">SD2</text>
<text x="56.2" y="202.8">P15</text>
<text x="58.3" y="199.2">P2</text>
<text x="63.7" y="201">23</text>
<text x="38.1" y="204.5">17</text>
<text x="38.1" y="208.1">18</text>
<text x="43.6" y="206.3">SD3</text>
<text x="43.6" y="209.8">CMD</text>
<text x="55.6" y="209.8">SD0</text>
<text x="55.6" y="206.3">SD1</text>
<text x="63.7" y="208.1">21</text>
<text x="63.7" y="204.5">22</text>
<text x="38.1" y="211.6">19</text>
<text x="43.6" y="213.4">5V</text>
<text x="56" y="213.4">CLK</text>
<text x="63.7" y="211.6">20</text>
<text x="71.6" y="257.1">+</text>
<text x="47.2" y="261">4</text>
<text x="50.7" y="262.7">G</text>
<text x="59.7" y="262.7">D</text>
<text x="63.7" y="261">5</text>
<text x="128.3" y="261">4</text>
<text x="131.8" y="262.7">G</text>
<text x="140.9" y="262.7">D</text>
<text x="144.8" y="261">5</text>
<text x="47.2" y="268">2</text>
<text x="47.2" y="264.5">3</text>
<text x="50.7" y="269.8">S Q1 D</text>
<text x="50.7" y="266.3">S</text>
<text x="59.7" y="266.3">D</text>
<text x="63.7" y="264.5">6</text>
<text x="63.7" y="268">7</text>
<text x="128.3" y="268">2</text>
<text x="128.3" y="264.5">3</text>
<text x="131.8" y="269.8">S Q5 D</text>
<text x="131.8" y="266.3">S</text>
<text x="140.9" y="266.3">D</text>
<text x="144.8" y="264.5">6</text>
<text x="144.8" y="268">7</text>
<text x="47.2" y="271.6">1</text>
<text x="50.7" y="273.3">S</text>
<text x="59.7" y="273.3">D</text>
<text x="63.7" y="271.6">8</text>
<text x="63.7" y="275.1">9</text>
<text x="128.3" y="271.6">1</text>
<text x="131.8" y="273.3">S</text>
<text x="140.9" y="273.3">D</text>
<text x="144.8" y="271.6">8</text>
<text x="144.8" y="275.1">9</text>
<text x="59.7" y="276.9">D</text>
<text x="140.9" y="276.9">D</text>
</g>
<g font-size="3.2" fill="#f60">
<text x="55.4" y="45.4">Vout</text>
<text x="65.3" y="44">1</text>
</g>
<g font-size="3.2">
<text x="43.4" y="57.8" transform="rotate(-90 43.4 57.8)">GND</text>
<text x="57.5" y="57.8" transform="rotate(-90 57.5 57.8)">GND</text>
<text x="42" y="62.3" transform="rotate(-90 42 62.3)">6</text>
<text x="56.1" y="62.3" transform="rotate(-90 56.1 62.3)">2</text>
<text x="127.8" y="110.7">8</text>
<text x="281.3" y="110.7">1</text>
<text x="127.8" y="117.8">6</text>
<text x="127.8" y="114.2">7</text>
<text x="171.9" y="117.8">1</text>
<text x="281.3" y="114.2">2</text>
<text x="127.8" y="124.8">4</text>
<text x="127.8" y="121.3">5</text>
<text x="171.9" y="121.3">2</text>
<text x="127.8" y="131.9">2</text>
<text x="127.8" y="128.3">3</text>
<text x="254.7" y="131.9">1</text>
<text x="281.3" y="128.3">1</text>
<text x="281.3" y="131.9">2</text>
<text x="127.8" y="135.4">1</text>
<text x="254.7" y="135.4">2</text>
<text x="281.3" y="135.4">3</text>
<text x="171.9" y="138.9">1</text>
<text x="171.9" y="142.5">2</text>
<text x="281.3" y="138.9">4</text>
<text x="281.3" y="142.5">5</text>
<text x="54.9" y="149.9">GND</text>
<text x="63.7" y="148.1">38</text>
<text x="127.8" y="147.7">1</text>
<text x="281.3" y="149.5">1</text>
<text x="127.8" y="151.3">2</text>
<text x="127.8" y="154.8">3</text>
<text x="254.7" y="151.3">1</text>
<text x="254.7" y="154.8">2</text>
<text x="281.3" y="153">2</text>
<text x="127.8" y="158.3">4</text>
<text x="171.9" y="161.9">1</text>
<text x="281.3" y="156.6">3</text>
<text x="281.3" y="160.1">4</text>
<text x="171.9" y="165.4">2</text>
<text x="281.3" y="167.1">1</text>
<text x="54.9" y="171">GND</text>
<text x="63.7" y="169.3">32</text>
<text x="127.8" y="172.4">1</text>
<text x="171.9" y="168.9">3</text>
<text x="281.3" y="170.7">2</text>
<text x="127.8" y="176">2</text>
<text x="127.8" y="179.5">3</text>
<text x="281.3" y="174.2">3</text>
<text x="281.3" y="177.7">4</text>
<text x="127.8" y="183">4</text>
<text x="171.9" y="184.8">1</text>
<text x="171.9" y="188.3">2</text>
<text x="38.1" y="194">14</text>
<text x="43.6" y="195.7">GND</text>
<text x="127.8" y="202.4">1</text>
<text x="127.8" y="206">2</text>
<text x="127.8" y="209.5">3</text>
<text x="127.8" y="213">4</text>
<text x="173.7" y="213">1</text>
<text x="127.8" y="216.5">5</text>
<text x="127.8" y="220.1">6</text>
<text x="173.7" y="216.5">2</text>
<text x="156.3" y="257.1" transform="rotate(-90 156.3 257.1)">2</text>
<text x="159.8" y="257.1" transform="rotate(-90 159.8 257.1)">1</text>
<text x="156.3" y="274.6" transform="rotate(-90 156.3 274.6)">2</text>
<text x="159.8" y="274.6" transform="rotate(-90 159.8 274.6)">1</text>
</g>
<text font-size="2.5" fill="#838383" x="56.4" y="118.5">ADS1115</text>
<g font-size="2.1" fill="#a54b4b">
<text x="33.1" y="100.1">GND</text>
<text x="33.2" y="96.6">VDD</text>
<text x="45.6" y="98.3">VDD</text>
<text x="45.6" y="101.9">GND</text>
<text x="64.3" y="98.3">A0</text>
<text x="64.3" y="101.9">A1</text>
<text x="74.7" y="96.6">A0</text>
<text x="74.7" y="100.1">A1</text>
<text x="33.4" y="107.2">SDA</text>
<text x="33.8" y="103.7">SCL</text>
<text x="45.6" y="105.4">SCL</text>
<text x="64.3" y="105.4">A2</text>
<text x="74.7" y="103.7">A2</text>
<text x="74.7" y="107.2">A3</text>
<text x="31.8" y="110.7">ADDR</text>
<text x="45.6" y="108.9">SDA</text>
<text x="45.6" y="112.4">ADDR</text>
<text x="64.3" y="108.9">A3</text>
<text x="32.5" y="114.2">ALRT</text>
<text x="45.6" y="116">ALRT</text>
</g>
</svg>
